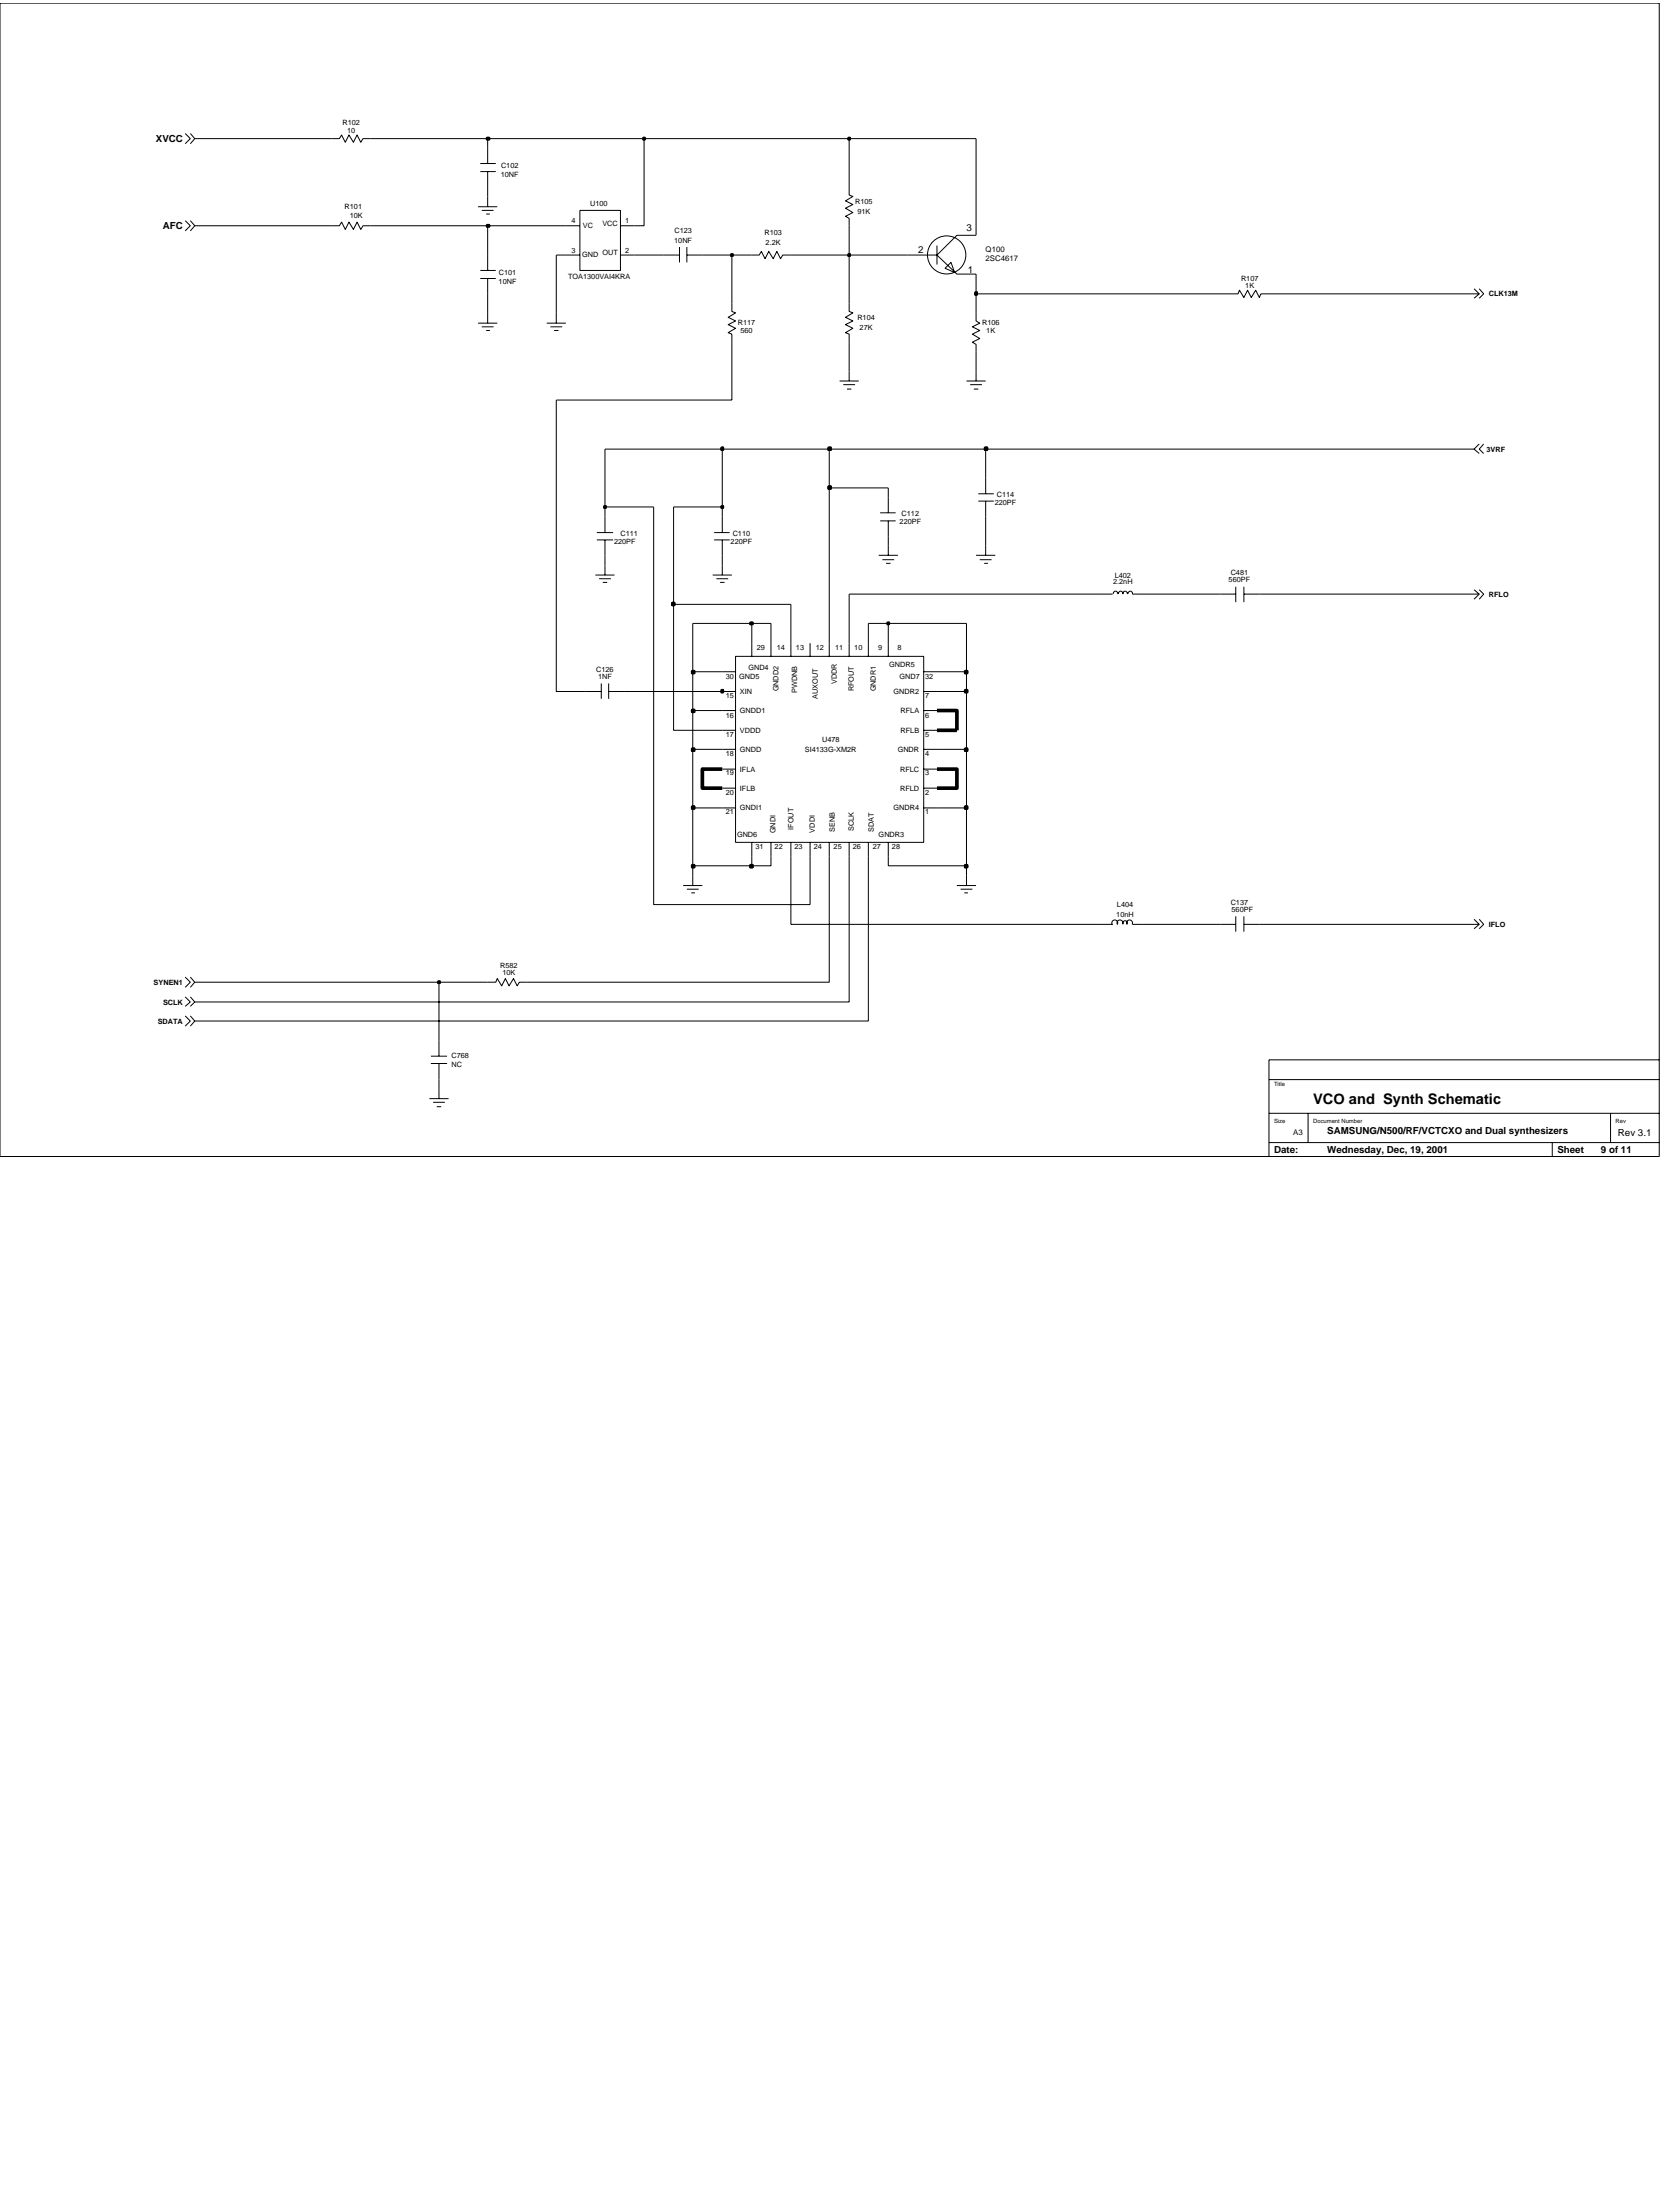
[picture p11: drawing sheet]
<svg xmlns="http://www.w3.org/2000/svg" width="192mm" height="254mm" viewBox="0 0 192 254" stroke-linecap="round" stroke-linejoin="round" font-family="sans-serif">
<g fill="none" stroke="#000" stroke-width=".12">
<path d="M21.4 15.4l.6 .6-.6 .6M22 15.4l.5 .6-.5 .6M38.2 16h1l.2-.4 .4 .8 .5-.8 .5 .8 .4-.8 .4 .8 .3-.4h.8M55.4 19.8h1.8M55.4 18.9h1.8M56.3 17.1v1.8M56.3 19.8v1.8M21.4 25.5l.6 .6-.6 .6M22 25.5l.5 .6-.5 .6M38.2 26.1h1l.2-.5 .4 .9 .5-.9 .5 .9 .4-.9 .4 .9 .3-.4h.8M55.2 23.9h2.2M55.2 37.3h2.2"/>
<path d="M55.4 32.2h1.8M55.4 31.2h1.8M55.6 24.3h1.4M55.6 37.7h1.4M56.1 24.7h.4M56.1 38.2h.4M56.3 22.7v1.2M56.3 29.4v1.8M56.3 32.2v1.7M56.3 36.1v1.2M63.1 37.3h2.2M63.5 37.7h1.4"/>
<path d="M63.9 38.2h.6M64.2 36.1v1.2M65.3 29.4h1.6M65.3 26.1h1.6M66.9 24.3h4.7v6.9h-4.7zM71.6 29.4h1.6M71.6 26.1h1.6M76.5 29.4h1.9M78.4 28.5v1.8M79.3 29.4h1.8M79.3 28.5v1.8M84.5 35v1l.4 .1-.9 .5 .9 .5-.9 .4 .9 .4-.9 .5 .5 .2v.9"/>
<path d="M86.8 29.4h.8l.3-.4 .4 .9 .4-.9 .5 .9 .5-.9 .4 .9 .2-.5h1M98 35v1l.4 .1-.8 .5 .8 .5-.8 .4 .8 .4-.8 .5 .4 .2v.9M98 21.6v.9l.4 .2-.8 .5 .8 .4-.8 .4 .8 .5-.8 .5 .4 .2v.9M104.7 29.4h3.4M108.1 29.4l2.3 2.2h2.2M108.1 28.3v2.2M109.1 31l.6-.7 .5 1.2zM112.6 36.1v1l.5 .2-.9 .4 .9 .5-.9 .4 .9 .5-.9 .4 .4 .3v.8M112.6 27.2h-2.2l-2.3 2.2M141.9 33.9h1l.1-.4 .5 .9 .5-.9 .4 .9 .5-.9 .4 .9 .2-.5h.9M170.1 33.3l.6 .6-.6 .5M170.1 33.9h.6"/>
<path d="M170.7 33.3l.5 .6-.5 .5M69.8 59.6v1.9M83.4 59.6v1.9M96.9 44h2.2M97.3 44.4h1.4M97.7 44.9h.6M98 42.9v1.1M101.6 59.2h1.8M102.5 57.4v1.8M111.5 44h2.2M112 44.4h1.3M112.4 44.9h.5"/>
<path d="M112.6 42.9v1.1M112.9 57.9h1.8M112.9 57h1.8M113.7 55.1v1.9M113.7 57.9v1.7M170.7 51.3l-.6 .6 .6 .5M171.2 51.3l-.5 .6 .5 .5M67.6 79.8h1.8M68.7 66.4h2.2M68.9 62.3h1.9M68.9 61.5h1.9M69.1 66.8h1.4"/>
<path d="M69.4 78.9v1.8M69.6 67.2h.5M69.8 62.3v1.8M69.8 65.3v1.1M70.2 79.8h1.9M70.2 78.9v1.8M82.2 66.4h2.3M82.4 62.3h1.8M82.4 61.5h1.8M82.7 66.8h1.3M83.1 67.2h.5M83.4 79.8h1.5"/>
<path d="M83.4 77.6h1.5M83.4 62.3v1.8M83.4 65.3v1.1M84.9 75.8h21.7v21.5h-21.7zM86.8 74.3v1.5M89 74.3v1.5M91.3 74.3v1.5M93.5 74.3v1.5M95.7 74.3v1.5M98 74.3v1.5M100.2 74.3v1.5M101.4 64.1h2.2"/>
<path d="M101.6 60.1h1.8M101.8 64.6h1.4M102.3 65h.5M102.5 60.1v1.8M102.5 63v1.1M102.5 74.3v1.5M106.6 79.8h1.5M106.6 77.6h1.5M112.6 64.1h2.3M113.1 64.6h1.3M113.6 65h.4M113.7 63v1.1"/>
<path d="M127.3 68.6h1.1M128.5 68.6v-.3h.2h.2l.1 .3M129.1 68.6v-.3h.2h.2l.1 .3M130.1 68.6l-.1-.3h-.2h-.1l-.1 .3M130.2 68.6l.1-.3h.1h.2l.1 .3h1.1M140.8 68.6h1.8M142.6 67.7v1.8M143.5 68.6h1.8M143.5 67.7v1.8M170.1 68.6h.6M170.1 68.1l.6 .5M170.7 68.1l.5 .5-.5 .6"/>
<path d="M170.7 68.6l-.6 .6M83.4 82h1.5M83.4 84.3h1.5M83.4 86.5h1.5M83.4 88.8h1.5M83.4 91h1.5M83.4 93.3h1.5M86.8 97.3v1.6M89 97.3v1.6M91.3 97.3v1.6M93.5 97.3v1.6M95.7 97.3v1.6"/>
<path d="M98 97.3v18.4h-75.5M100.2 97.3v20.6h-77.7M102.5 97.3v1.6M106.6 82h1.5M106.6 84.3h1.5M106.6 86.5h1.5M106.6 88.8h1.5M106.6 91h1.5M106.6 93.3h1.5M21.4 115.1l.6 .6-.6 .5M21.4 112.8l.6 .6-.6 .6M21.4 117.3l.6 .6-.6 .6"/>
<path d="M22 115.1l.5 .6M22 112.8l.5 .6M22 117.3l.5 .6M22.5 113.4h28.2v8.5M22.5 115.7l-.5 .5M22.5 113.4l-.5 .6M22.5 117.9l-.5 .6M56.3 113.4h.9l.2-.4 .5 .8 .4-.8 .4 .8 .6-.8 .4 .8 .2-.4h.9M78.8 102.2h2.3M79.3 102.7h1.3M79.8 103.1h.4M79.9 101.1v1.1"/>
<path d="M110.4 102.2h2.2M110.9 102.7h1.3M111.3 103.1h.4M111.5 101.1v1.1M127.3 106.7h1.1M129 106.7a.34 .34 0 0 0-.4-.5 .34 .34 0 0 0-.2 .5M129.5 106.7a.34 .34 0 0 0-.3-.5 .34 .34 0 0 0-.2 .5M130.1 106.7l-.1-.3-.2-.1-.1 .1-.1 .3M130.7 106.7a.34 .34 0 0 0-.4-.5 .34 .34 0 0 0-.2 .5M130.7 106.7h1.1M140.8 106.7h1.8M142.6 105.8v1.8"/>
<path d="M143.5 105.8v1.8M143.5 106.7h1.8M170.1 106.7h.6M170.1 106.1l.6 .6M170.7 106.1l.5 .6-.5 .5M170.7 106.7l-.6 .5M49.6 126.8h2.2M49.7 121.9h1.9M49.7 122.8h1.9M50 127.3h1.3M50.4 127.8h.5M50.7 122.8v4"/>
<circle cx="109.3" cy="29.4" r="2.21"/>
</g>
<path d="M50.6 113.3h.1v.2h-.1z" fill-rule="evenodd" fill="#c2c2c2" stroke="#000" stroke-width=".25"/>
<path d="M50.6 113.3h.1v.2h-.1z" fill="none" stroke="#000" stroke-width=".25"/>
<path d="M75.4 58.5v45.9h18.1v-5.5M79.9 100v1.1M91.3 98.9v7.8h36M95.7 98.9v14.5h-34.9M111.5 100v1.1M50.7 113.4h5.6M131.8 106.7h9M145.3 106.7h24.8" fill="none" stroke="#000" stroke-width=".12"/>
<path d="M79.9 99.9h.2v.2h-.2z" fill-rule="evenodd" fill="#c2c2c2" stroke="#000" stroke-width=".25"/>
<path d="M79.9 99.9h.2v.2h-.2z" fill="none" stroke="#000" stroke-width=".25"/>
<path d="M79.9 93.3v6.7h6.9" fill="none" stroke="#000" stroke-width=".12"/>
<path d="M86.6 99.9h.2v.2h-.2z" fill-rule="evenodd" fill="#c2c2c2" stroke="#000" stroke-width=".25"/>
<path d="M86.6 99.9h.2v.2h-.2z" fill="none" stroke="#000" stroke-width=".25"/>
<path d="M86.8 98.9v1.1h2.2v-1.1M102.5 98.9v1.1h9" fill="none" stroke="#000" stroke-width=".12"/>
<path d="M111.4 99.9h.2v.2h-.2z" fill-rule="evenodd" fill="#c2c2c2" stroke="#000" stroke-width=".25"/>
<path d="M111.4 99.9h.2v.2h-.2z" fill="none" stroke="#000" stroke-width=".25"/>
<path d="M111.5 93.3v6.7" fill="none" stroke="#000" stroke-width=".12"/>
<path d="M79.9 93.1h.2v.3h-.2z" fill-rule="evenodd" fill="#c2c2c2" stroke="#000" stroke-width=".25"/>
<path d="M79.9 93.1h.2v.3h-.2z" fill="none" stroke="#000" stroke-width=".25"/>
<path d="M79.9 86.5v6.8h3.5M108.1 93.3h3.4" fill="none" stroke="#000" stroke-width=".12"/>
<path d="M111.4 93.1h.2v.3h-.2z" fill-rule="evenodd" fill="#c2c2c2" stroke="#000" stroke-width=".25"/>
<path d="M111.4 93.1h.2v.3h-.2z" fill="none" stroke="#000" stroke-width=".25"/>
<path d="M111.5 86.5v6.8" fill="none" stroke="#000" stroke-width=".12"/>
<path d="M79.9 86.4h.2v.3h-.2z" fill-rule="evenodd" fill="#c2c2c2" stroke="#000" stroke-width=".25"/>
<path d="M79.9 86.4h.2v.3h-.2z" fill="none" stroke="#000" stroke-width=".25"/>
<path d="M79.9 82v4.5h3.5M108.1 86.5h3.4" fill="none" stroke="#000" stroke-width=".12"/>
<path d="M111.4 86.4h.2v.3h-.2z" fill-rule="evenodd" fill="#c2c2c2" stroke="#000" stroke-width=".25"/>
<path d="M111.4 86.4h.2v.3h-.2z" fill="none" stroke="#000" stroke-width=".25"/>
<path d="M77.7 69.8v14.5h5.7M111.5 79.8v6.7" fill="none" stroke="#000" stroke-width=".12"/>
<path d="M79.9 82h.2v.2h-.2z" fill-rule="evenodd" fill="#c2c2c2" stroke="#000" stroke-width=".25"/>
<path d="M79.9 82h.2v.2h-.2z" fill="none" stroke="#000" stroke-width=".25"/>
<path d="M64.2 46.2v33.6h3.4M72.1 79.8h11.3M79.9 77.6v4.4h3.5" fill="none" stroke="#000" stroke-width=".12"/>
<path d="M83.3 79.7h.1v.2h-.1z" fill-rule="evenodd" fill="#c2c2c2" stroke="#000" stroke-width=".25"/>
<path d="M83.3 79.7h.1v.2h-.1z" fill="none" stroke="#000" stroke-width=".25"/>
<path d="M83.4 79.8h1.1M108.1 79.8h3.4" fill="none" stroke="#000" stroke-width=".12"/>
<path d="M111.4 79.7h.2v.2h-.2z" fill-rule="evenodd" fill="#c2c2c2" stroke="#000" stroke-width=".25"/>
<path d="M111.4 79.7h.2v.2h-.2z" fill="none" stroke="#000" stroke-width=".25"/>
<path d="M111.5 77.6v2.2" fill="none" stroke="#000" stroke-width=".12"/>
<path d="M79.9 77.5h.2v.2h-.2z" fill-rule="evenodd" fill="#c2c2c2" stroke="#000" stroke-width=".25"/>
<path d="M79.9 77.5h.2v.2h-.2z" fill="none" stroke="#000" stroke-width=".25"/>
<path d="M79.9 72v5.6h3.5M108.1 77.6h3.4" fill="none" stroke="#000" stroke-width=".12"/>
<path d="M111.4 77.5h.2v.2h-.2z" fill-rule="evenodd" fill="#c2c2c2" stroke="#000" stroke-width=".25"/>
<path d="M111.4 77.5h.2v.2h-.2z" fill="none" stroke="#000" stroke-width=".25"/>
<path d="M95.7 56.3v18M79.9 72h6.9v2.3M89 72v2.3M91.3 69.8v4.5M98 68.6v5.7M100.2 72v2.3M102.5 72v2.3M111.5 72v5.6" fill="none" stroke="#000" stroke-width=".12"/>
<path d="M86.6 71.9h.2v.2h-.2z" fill-rule="evenodd" fill="#c2c2c2" stroke="#000" stroke-width=".25"/>
<path d="M86.6 71.9h.2v.2h-.2z" fill="none" stroke="#000" stroke-width=".25"/>
<path d="M86.8 72h2.2M100.2 72h2.3" fill="none" stroke="#000" stroke-width=".12"/>
<path d="M102.4 71.9h.2v.2h-.2z" fill-rule="evenodd" fill="#c2c2c2" stroke="#000" stroke-width=".25"/>
<path d="M102.4 71.9h.2v.2h-.2z" fill="none" stroke="#000" stroke-width=".25"/>
<path d="M102.5 72h9" fill="none" stroke="#000" stroke-width=".12"/>
<path d="M77.6 69.6h.2v.3h-.2z" fill-rule="evenodd" fill="#c2c2c2" stroke="#000" stroke-width=".25"/>
<path d="M77.6 69.6h.2v.3h-.2z" fill="none" stroke="#000" stroke-width=".25"/>
<path d="M69.8 58.5v1.1M77.7 58.5v11.3h13.6M83.4 58.5v1.1M113.7 59.6v3.4M69.8 64.1v1.2M83.4 64.1v1.2M98 68.6h29.3M102.5 61.9v1.1M131.8 68.6h9M145.3 68.6h24.8" fill="none" stroke="#000" stroke-width=".12"/>
<path d="M69.7 58.4h.2v.2h-.2z" fill-rule="evenodd" fill="#c2c2c2" stroke="#000" stroke-width=".25"/>
<path d="M69.7 58.4h.2v.2h-.2z" fill="none" stroke="#000" stroke-width=".25"/>
<path d="M69.8 51.9v6.6h5.6M77.7 58.5h5.7" fill="none" stroke="#000" stroke-width=".12"/>
<path d="M83.3 58.4h.1v.2h-.1z" fill-rule="evenodd" fill="#c2c2c2" stroke="#000" stroke-width=".25"/>
<path d="M83.3 58.4h.1v.2h-.1z" fill="none" stroke="#000" stroke-width=".25"/>
<path d="M83.4 51.9v6.6M102.5 56.3v1.1" fill="none" stroke="#000" stroke-width=".12"/>
<path d="M95.6 56.2h.3v.2h-.3z" fill-rule="evenodd" fill="#c2c2c2" stroke="#000" stroke-width=".25"/>
<path d="M95.6 56.2h.3v.2h-.3z" fill="none" stroke="#000" stroke-width=".25"/>
<path d="M69.8 51.9h13.6M95.7 51.9v4.4h6.8M113.7 51.9v3.2" fill="none" stroke="#000" stroke-width=".12"/>
<path d="M83.3 51.7h.1v.2h-.1z" fill-rule="evenodd" fill="#c2c2c2" stroke="#000" stroke-width=".25"/>
<path d="M83.3 51.7h.1v.2h-.1z" fill="none" stroke="#000" stroke-width=".25"/>
<path d="M83.4 51.9h12.3" fill="none" stroke="#000" stroke-width=".12"/>
<path d="M95.6 51.7h.3v.2h-.3z" fill-rule="evenodd" fill="#c2c2c2" stroke="#000" stroke-width=".25"/>
<path d="M95.6 51.7h.3v.2h-.3z" fill="none" stroke="#000" stroke-width=".25"/>
<path d="M95.7 51.9h18" fill="none" stroke="#000" stroke-width=".12"/>
<path d="M113.7 51.7h.2v.2h-.2z" fill-rule="evenodd" fill="#c2c2c2" stroke="#000" stroke-width=".25"/>
<path d="M113.7 51.7h.2v.2h-.2z" fill="none" stroke="#000" stroke-width=".25"/>
<path d="M56.3 33.9v2.2M64.2 29.4v6.7M84.5 39.5v6.7h-20.3M84.5 29.4v5.6M98 29.4v5.6M98 39.5v3.4M112.6 33.9v2.2M112.6 40.6v2.3M113.7 51.9h56.4" fill="none" stroke="#000" stroke-width=".12"/>
<path d="M112.6 33.8h.1v.2h-.1z" fill-rule="evenodd" fill="#c2c2c2" stroke="#000" stroke-width=".25"/>
<path d="M112.6 33.8h.1v.2h-.1z" fill="none" stroke="#000" stroke-width=".25"/>
<path d="M56.3 26.1v3.3M64.2 29.4h1.1M73.2 29.4h3.3M81.1 29.4h3.4M112.6 31.6v2.3h29.3M146.4 33.9h23.7" fill="none" stroke="#000" stroke-width=".12"/>
<path d="M84.4 29.4h.1v.1h-.1z" fill-rule="evenodd" fill="#c2c2c2" stroke="#000" stroke-width=".25"/>
<path d="M84.4 29.4h.1v.1h-.1z" fill="none" stroke="#000" stroke-width=".25"/>
<path d="M84.5 29.4h2.3M91.3 29.4h6.7" fill="none" stroke="#000" stroke-width=".12"/>
<path d="M97.9 29.4h.2v.1h-.2z" fill-rule="evenodd" fill="#c2c2c2" stroke="#000" stroke-width=".25"/>
<path d="M97.9 29.4h.2v.1h-.2z" fill="none" stroke="#000" stroke-width=".25"/>
<path d="M112.6 16v11.2M22.5 26.1h15.7M42.7 26.1h13.6M98 26.1v3.3h6.7" fill="none" stroke="#000" stroke-width=".12"/>
<path d="M56.2 26h.2v.2h-.2z" fill-rule="evenodd" fill="#c2c2c2" stroke="#000" stroke-width=".25"/>
<path d="M56.2 26h.2v.2h-.2z" fill="none" stroke="#000" stroke-width=".25"/>
<path d="M22.5 16h15.7M42.7 16h13.6v1.1M74.3 16v10.1h-1.1M98 16v5.6M56.3 26.1h9M56.3 21.6v1.1" fill="none" stroke="#000" stroke-width=".12"/>
<path d="M56.2 15.9h.2v.2h-.2z" fill-rule="evenodd" fill="#c2c2c2" stroke="#000" stroke-width=".25"/>
<path d="M56.2 15.9h.2v.2h-.2z" fill="none" stroke="#000" stroke-width=".25"/>
<path d="M56.3 16h18" fill="none" stroke="#000" stroke-width=".12"/>
<path d="M74.2 15.9h.2v.2h-.2z" fill-rule="evenodd" fill="#c2c2c2" stroke="#000" stroke-width=".25"/>
<path d="M74.2 15.9h.2v.2h-.2z" fill="none" stroke="#000" stroke-width=".25"/>
<path d="M74.3 16h23.7" fill="none" stroke="#000" stroke-width=".12"/>
<path d="M97.9 15.9h.2v.2h-.2z" fill-rule="evenodd" fill="#c2c2c2" stroke="#000" stroke-width=".25"/>
<path d="M97.9 15.9h.2v.2h-.2z" fill="none" stroke="#000" stroke-width=".25"/>
<path d="M0 .4h191.5v133.1h-191.5zM98 16h14.6M146.4 131.9h45.1M146.4 128.5h45.1M146.4 124.6h45.1M151 128.5v3.4M179.1 131.9v1.6M185.9 128.5v3.4M191.5 122.4h-45.1v11.1" fill="none" stroke="#000" stroke-width=".12"/>
<path d="M83.4 88.8h-2.3v2.2h2.3M108.1 82h2.3v2.3h-2.3M108.1 88.8h2.3v2.2h-2.3" fill="none" stroke="#000" stroke-width=".42"/>
<text font-size="1.7" x="151.5" y="127.4">VCO and Synth Schematic</text>
<g font-size="1.1">
<text x="18" y="16.4">XVCC</text>
<text x="18.8" y="26.5">AFC</text>
<text x="106" y="29.2">2</text>
<text x="111.5" y="26.6">3</text>
<text x="111.7" y="31.5">1</text>
<text x="153.2" y="130.9">SAMSUNG/N500/RF/VCTCXO and Dual synthesizers</text>
<text x="186.7" y="131.1">Rev 3.1</text>
<text x="147" y="133.2">Date:</text>
<text x="153.2" y="133.2">Wednesday, Dec, 19, 2001</text>
<text x="179.7" y="133.2">Sheet</text>
<text x="184.7" y="133.2">9 of 11</text>
</g>
<g font-size=".9">
<text x="113.7" y="29.1">Q100</text>
<text x="113.7" y="30.2">2SC4617</text>
<text x="149.2" y="131">A3</text>
</g>
<g font-size=".8">
<text x="39.5" y="14.5">R102</text>
<text x="40.1" y="15.3">10</text>
<text x="57.8" y="20.5">10NF</text>
<text x="57.8" y="19.4">C102</text>
<text x="68.1" y="23.8">U100</text>
<text x="98.7" y="23.5">R105</text>
<text x="39.8" y="24.1">R101</text>
<text x="40.4" y="25.2">10K</text>
<text x="65.9" y="29.2">3</text>
<text x="65.9" y="25.8">4</text>
<text x="67.2" y="29.7">GND</text>
<text x="67.3" y="26.3">VC</text>
<text x="69.5" y="29.4">OUT</text>
<text x="69.5" y="26">VCC</text>
<text x="72.2" y="25.8">1</text>
<text x="72.2" y="29.2">2</text>
<text x="77.8" y="28.1">10NF</text>
<text x="77.8" y="26.9">C123</text>
<text x="88.2" y="27.2">R103</text>
<text x="88.4" y="28.3">2.2K</text>
<text x="98.9" y="24.7">91K</text>
<text x="57.5" y="32.8">10NF</text>
<text x="57.6" y="31.7">C101</text>
<text x="65.6" y="32.3">TOA1300VAI4KRA</text>
<text x="143.2" y="32.4">R107</text>
<text x="143.7" y="33.2">1K</text>
<text x="171.8" y="34.2">CLK13M</text>
<text x="85.1" y="37.6">R117</text>
<text x="85.5" y="38.4">560</text>
<text x="98.9" y="37">R104</text>
<text x="99.2" y="38.1">27K</text>
<text x="113.3" y="37.6">R106</text>
<text x="113.8" y="38.4">1K</text>
<text x="171.6" y="52.1">3VRF</text>
<text x="104" y="59.6">C112</text>
<text x="114.8" y="58.3">220PF</text>
<text x="115" y="57.4">C114</text>
<text x="70.9" y="62.8">220PF</text>
<text x="71.6" y="61.9">C111</text>
<text x="84.3" y="62.8">220PF</text>
<text x="84.6" y="61.9">C110</text>
<text x="103.8" y="60.5">220PF</text>
<text x="128.5" y="67.5">2.2nH</text>
<text x="128.6" y="66.7">L402</text>
<text x="141.8" y="67.2">560PF</text>
<text x="142" y="66.4">C481</text>
<text x="171.8" y="68.9">RFLO</text>
<text x="68.8" y="77.5">C126</text>
<text x="86.4" y="77.3">GND4</text>
<text x="87.3" y="75">29</text>
<text x="89.6" y="75">14</text>
<text x="91.9" y="75">13</text>
<text x="94.2" y="75">12</text>
<text x="96.4" y="75">11</text>
<text x="98.6" y="75">10</text>
<text x="101.4" y="75">9</text>
<text x="102.6" y="77">GNDR5</text>
<text x="103.6" y="75">8</text>
<text x="69" y="78.4">1NF</text>
<text x="83.8" y="78.4">30</text>
<text x="83.8" y="82.9">16</text>
<text x="83.8" y="80.6">15</text>
<text x="85.3" y="78.4">GND5</text>
<text x="85.4" y="82.3">GNDD1</text>
<text x="85.4" y="80.1">XIN</text>
<text x="89.9" y="79.8" transform="rotate(-90 89.9 79.8)">GNDD2</text>
<text x="92" y="80" transform="rotate(-90 92 80)">PWDNB</text>
<text x="94.4" y="80.7" transform="rotate(-90 94.4 80.7)">AUXOUT</text>
<text x="96.6" y="79" transform="rotate(-90 96.6 79)">VDDR</text>
<text x="98.5" y="79.8" transform="rotate(-90 98.5 79.8)">RFOUT</text>
<text x="101.1" y="79.8" transform="rotate(-90 101.1 79.8)">GNDR1</text>
<text x="103.1" y="80.1">GNDR2</text>
<text x="103.8" y="78.4">GND7</text>
<text x="103.9" y="82.3">RFLA</text>
<text x="106.8" y="82.9">6</text>
<text x="106.8" y="80.6">7</text>
<text x="106.8" y="78.4">32</text>
<text x="83.8" y="89.5">19</text>
<text x="83.8" y="87.3">18</text>
<text x="83.8" y="85.1">17</text>
<text x="85.4" y="89.1">IFLA</text>
<text x="85.4" y="86.8">GNDD</text>
<text x="85.4" y="84.6">VDDD</text>
<text x="92.9" y="86.8">SI4133G-XM2R</text>
<text x="94.9" y="85.7">U478</text>
<text x="103.6" y="86.8">GNDR</text>
<text x="103.9" y="89.1">RFLC</text>
<text x="103.9" y="84.6">RFLB</text>
<text x="106.8" y="85.1">5</text>
<text x="106.8" y="89.5">3</text>
<text x="106.8" y="87.3">4</text>
<text x="83.8" y="91.8">20</text>
<text x="83.8" y="94">21</text>
<text x="85.4" y="91.3">IFLB</text>
<text x="85.4" y="93.6">GNDI1</text>
<text x="91.6" y="95.8" transform="rotate(-90 91.6 95.8)">IFOUT</text>
<text x="98.5" y="96" transform="rotate(-90 98.5 96)">SCLK</text>
<text x="103.1" y="93.6">GNDR4</text>
<text x="103.9" y="91.3">RFLD</text>
<text x="106.8" y="94">1</text>
<text x="106.8" y="91.8">2</text>
<text x="85.1" y="96.6">GND6</text>
<text x="87.2" y="98.1">31</text>
<text x="89.4" y="98.1">22</text>
<text x="89.5" y="96.2" transform="rotate(-90 89.5 96.2)">GNDI</text>
<text x="91.7" y="98.1">23</text>
<text x="93.9" y="98.1">24</text>
<text x="94" y="96.1" transform="rotate(-90 94 96.1)">VDDI</text>
<text x="96.2" y="98.1">25</text>
<text x="96.3" y="96.1" transform="rotate(-90 96.3 96.1)">SENB</text>
<text x="98.4" y="98.1">26</text>
<text x="100.7" y="98.1">27</text>
<text x="100.8" y="96" transform="rotate(-90 100.8 96)">SDAT</text>
<text x="101.4" y="96.6">GNDR3</text>
<text x="102.9" y="98.1">28</text>
<text x="128.8" y="105.9">10nH</text>
<text x="128.9" y="104.8">L404</text>
<text x="142" y="104.4">C137</text>
<text x="142.1" y="105.3">560PF</text>
<text x="171.8" y="107">IFLO</text>
<text x="17.7" y="113.7">SYNEN1</text>
<text x="57.7" y="111.7">R582</text>
<text x="58" y="112.5">10K</text>
<text x="18.2" y="118.2">SDATA</text>
<text x="18.8" y="116">SCLK</text>
<text x="52.1" y="122.1">C768</text>
<text x="52.1" y="123.2">NC</text>
</g>
<g font-size=".7">
<text x="147" y="125.4">Title</text>
<text x="147" y="129.6">Size</text>
<text x="151.5" y="129.6">Document Number</text>
<text x="186.4" y="129.6">Rev</text>
</g>
</svg>
